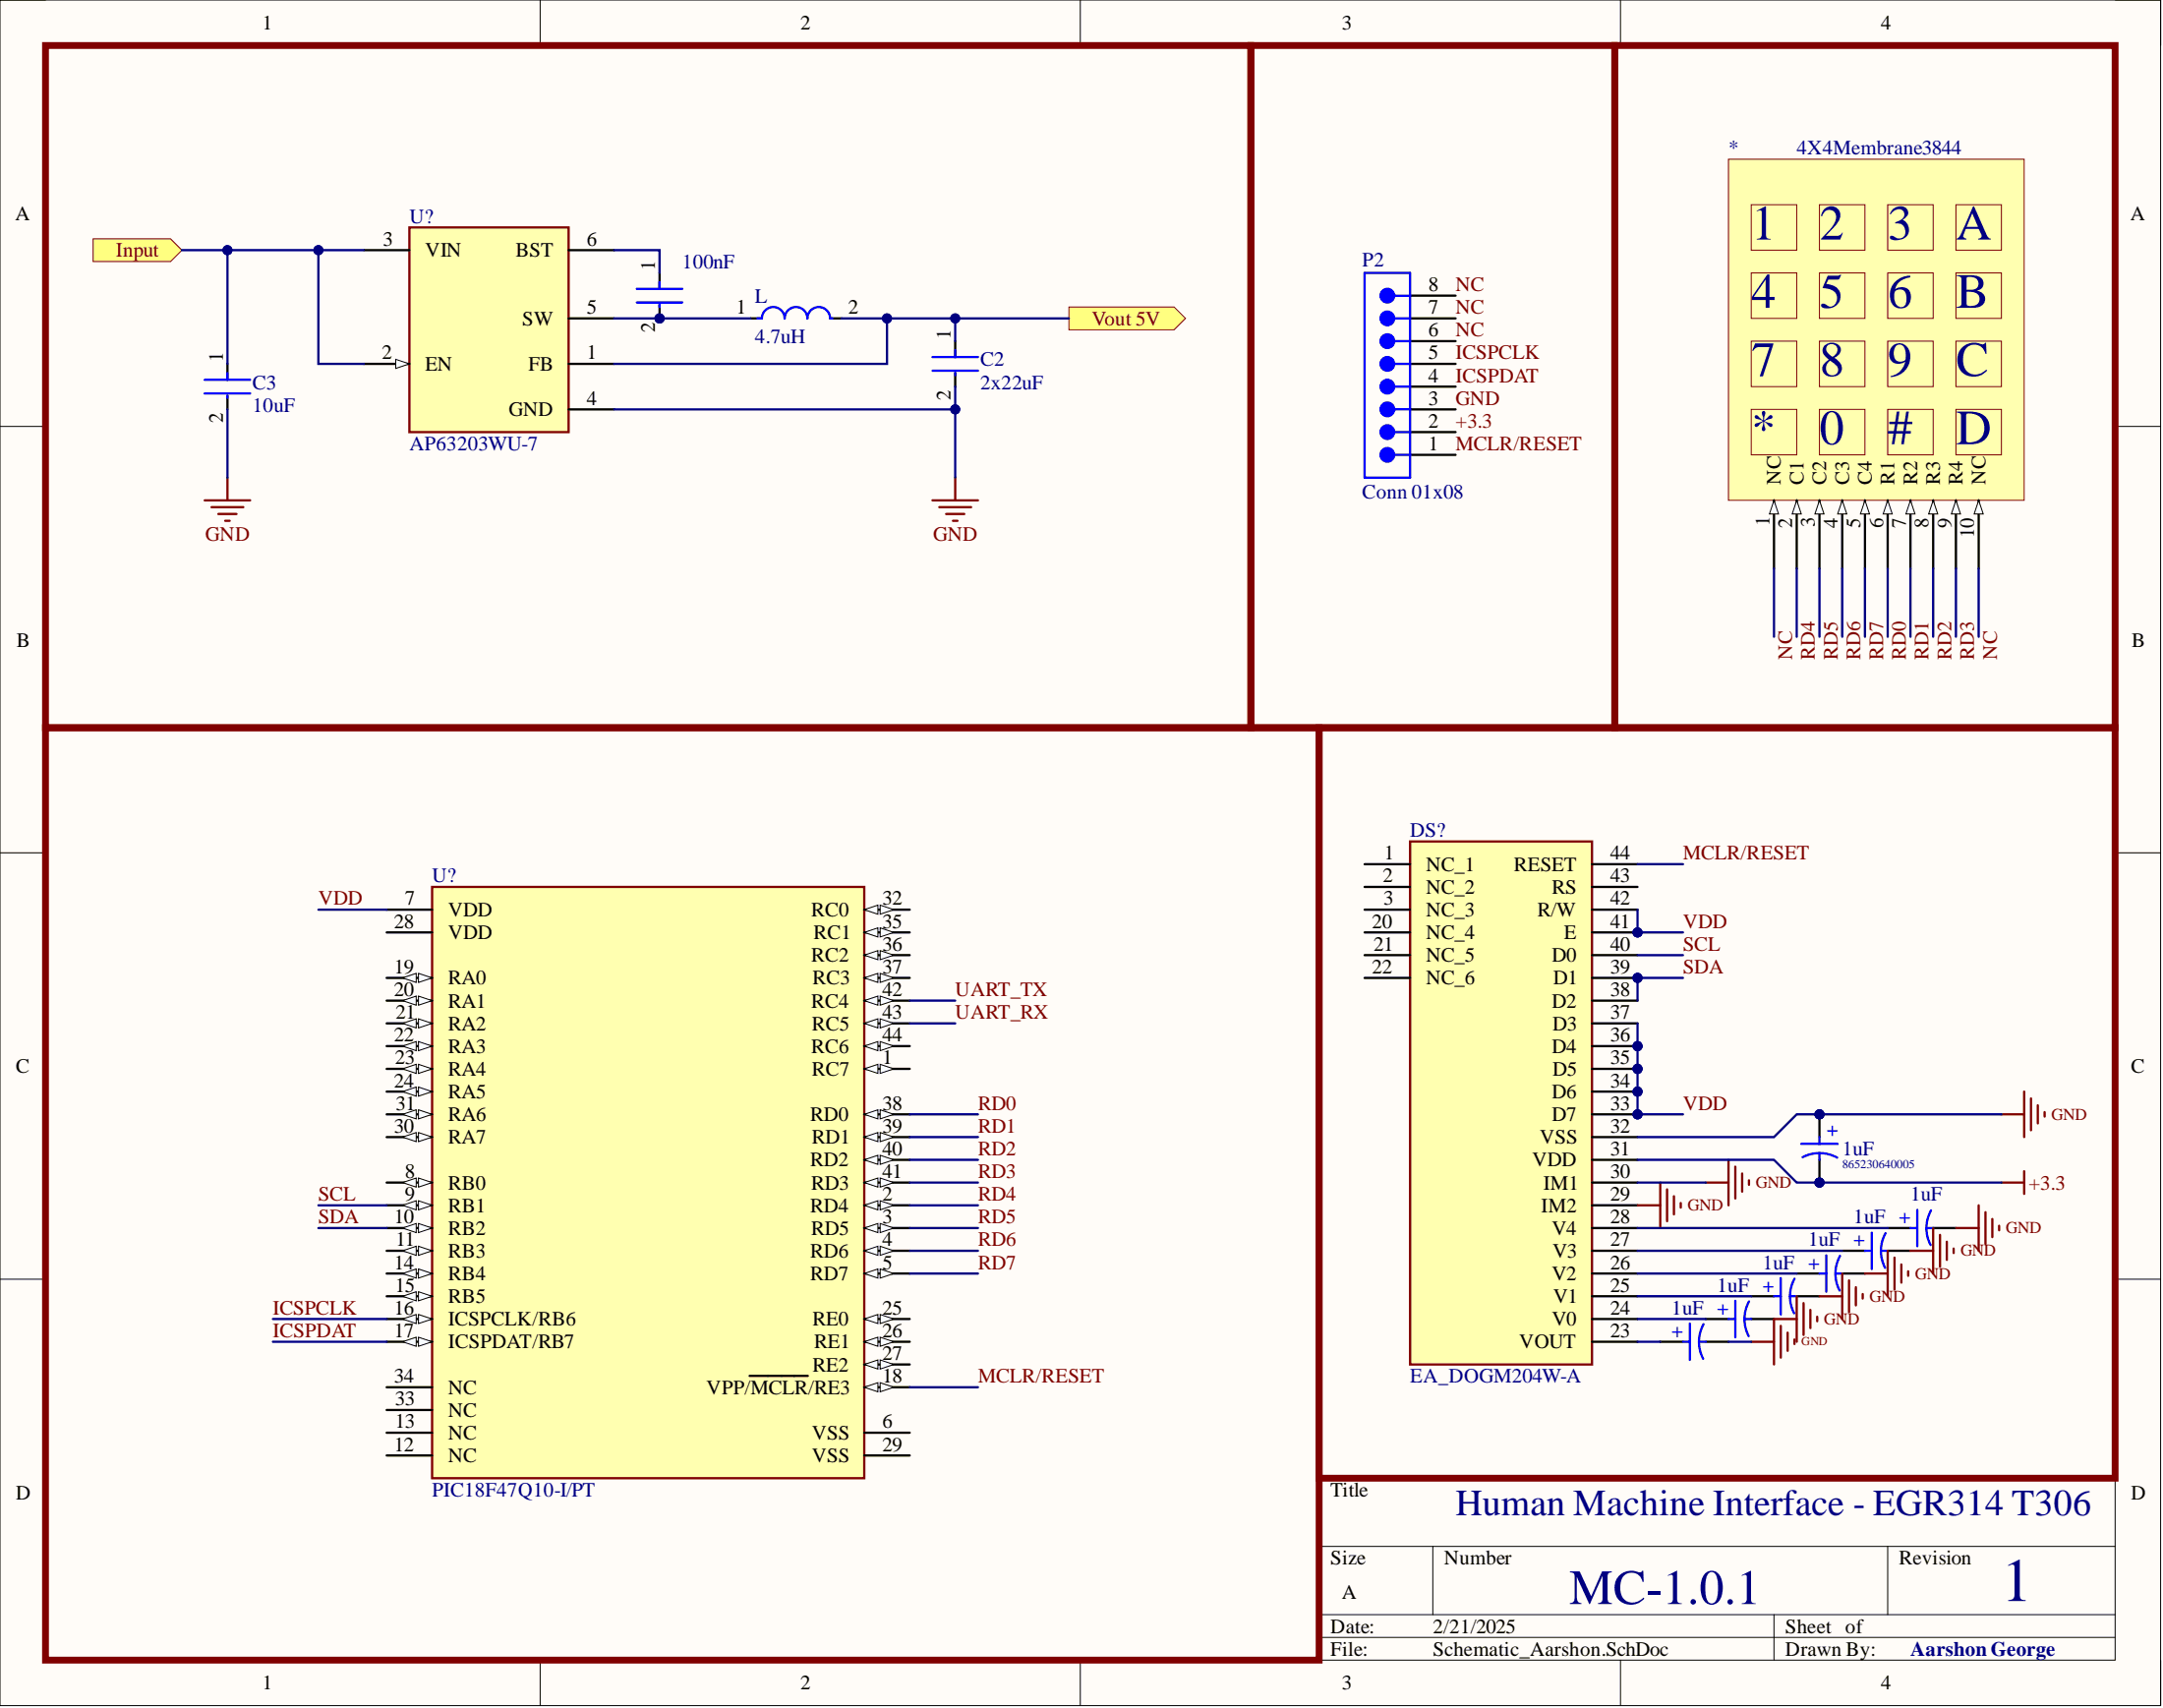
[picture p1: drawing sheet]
<svg xmlns="http://www.w3.org/2000/svg" width="241mm" height="190mm" viewBox="0 0 241 190" stroke-linecap="round" stroke-linejoin="round" font-family="sans-serif">
<path d="M0 0h241v190.2h-241z" fill-rule="evenodd" fill="#fffcf8"/>
<path d="M0 0h241v190.2h-241z" fill="none" stroke="#000" stroke-width=".11"/>
<path d="M5.1 5.1h230.9v180.1h-230.9z" fill-rule="evenodd" fill="#fffcf8"/>
<g fill="none" stroke="#000" stroke-width=".11">
<path d="M0 0h5.1M5.1 5.1h230.9v180.1h-230.9zM60.3 0v5.1M120.5 0v5.1M180.8 0v5.1M236 0h5v5.1M0 47.6h5.1M236 47.6h5M0 95.1h5.1M236 95.1h5M0 142.7h5.1M236 142.7h5"/>
<path d="M147.2 172.5h88.8M159.8 172.5v7.6M210.6 172.5v7.6M236 164.9h-88.8v20.3M60.3 185.2v5M120.5 185.2v5M147.2 180.1h88.8M147.2 182.6h88.8M180.8 185.2v5M197.9 180.1v5.1M241 185.2v5"/>
</g>
<path d="M192.8 17.8h33v38h-33z" fill-rule="evenodd" fill="#ffffb0"/>
<path d="M192.8 17.8h33v38h-33z" fill="none" stroke="#800000" stroke-width=".11"/>
<path d="M195.4 22.8h5v5.1h-5z" fill-rule="evenodd" fill="#ffffb0"/>
<path d="M195.4 22.8h5v5.1h-5z" fill="none" stroke="#800000" stroke-width=".11"/>
<path d="M203 22.8h5.1v5.1h-5.1z" fill-rule="evenodd" fill="#ffffb0"/>
<path d="M203 22.8h5.1v5.1h-5.1z" fill="none" stroke="#800000" stroke-width=".11"/>
<path d="M210.6 22.8h5.1v5.1h-5.1z" fill-rule="evenodd" fill="#ffffb0"/>
<path d="M210.6 22.8h5.1v5.1h-5.1z" fill="none" stroke="#800000" stroke-width=".11"/>
<path d="M218.2 22.8h5.1v5.1h-5.1z" fill-rule="evenodd" fill="#ffffb0"/>
<path d="M218.2 22.8h5.1v5.1h-5.1z" fill="none" stroke="#800000" stroke-width=".11"/>
<path d="M195.4 30.4h5v5.1h-5z" fill-rule="evenodd" fill="#ffffb0"/>
<path d="M195.4 30.4h5v5.1h-5z" fill="none" stroke="#800000" stroke-width=".11"/>
<path d="M203 30.4h5.1v5.1h-5.1z" fill-rule="evenodd" fill="#ffffb0"/>
<path d="M203 30.4h5.1v5.1h-5.1z" fill="none" stroke="#800000" stroke-width=".11"/>
<path d="M210.6 30.4h5.1v5.1h-5.1z" fill-rule="evenodd" fill="#ffffb0"/>
<path d="M210.6 30.4h5.1v5.1h-5.1z" fill="none" stroke="#800000" stroke-width=".11"/>
<path d="M218.2 30.4h5.1v5.1h-5.1z" fill-rule="evenodd" fill="#ffffb0"/>
<path d="M218.2 30.4h5.1v5.1h-5.1z" fill="none" stroke="#800000" stroke-width=".11"/>
<path d="M195.4 38h5v5.1h-5z" fill-rule="evenodd" fill="#ffffb0"/>
<path d="M195.4 38h5v5.1h-5z" fill="none" stroke="#800000" stroke-width=".11"/>
<path d="M203 38h5.1v5.1h-5.1z" fill-rule="evenodd" fill="#ffffb0"/>
<path d="M203 38h5.1v5.1h-5.1z" fill="none" stroke="#800000" stroke-width=".11"/>
<path d="M210.6 38h5.1v5.1h-5.1z" fill-rule="evenodd" fill="#ffffb0"/>
<path d="M210.6 38h5.1v5.1h-5.1z" fill="none" stroke="#800000" stroke-width=".11"/>
<path d="M218.2 38h5.1v5.1h-5.1z" fill-rule="evenodd" fill="#ffffb0"/>
<path d="M218.2 38h5.1v5.1h-5.1z" fill="none" stroke="#800000" stroke-width=".11"/>
<path d="M195.4 45.7h5v5h-5z" fill-rule="evenodd" fill="#ffffb0"/>
<path d="M195.4 45.7h5v5h-5z" fill="none" stroke="#800000" stroke-width=".11"/>
<path d="M203 45.7h5.1v5h-5.1z" fill-rule="evenodd" fill="#ffffb0"/>
<path d="M203 45.7h5.1v5h-5.1z" fill="none" stroke="#800000" stroke-width=".11"/>
<path d="M210.6 45.7h5.1v5h-5.1z" fill-rule="evenodd" fill="#ffffb0"/>
<path d="M210.6 45.7h5.1v5h-5.1z" fill="none" stroke="#800000" stroke-width=".11"/>
<path d="M218.2 45.7h5.1v5h-5.1z" fill-rule="evenodd" fill="#ffffb0"/>
<path d="M218.2 45.7h5.1v5h-5.1z" fill="none" stroke="#800000" stroke-width=".11"/>
<circle cx="182.7" cy="119.2" r=".51" fill="#000080"/>
<circle cx="182.7" cy="119.2" r=".51" fill="none" stroke="#000080" stroke-width=".11"/>
<circle cx="182.7" cy="104" r=".51" fill="#000080"/>
<circle cx="182.7" cy="104" r=".51" fill="none" stroke="#000080" stroke-width=".11"/>
<path d="M157.3 93.9h20.3v58.3h-20.3z" fill-rule="evenodd" fill="#ffffb0"/>
<path d="M157.3 93.9h20.3v58.3h-20.3z" fill="none" stroke="#800000" stroke-width=".25"/>
<g fill="none" stroke="#000" stroke-width=".25">
<path d="M152.2 96.4h5.1M152.2 98.9h5.1M152.2 101.5h5.1M152.2 104h5.1M152.2 106.5h5.1M152.2 109.1h5.1M177.6 119.2h5.1M177.6 139.5h5.1M177.6 137h5.1M177.6 134.4h5.1M177.6 131.9h5.1M177.6 129.4h5.1"/>
<path d="M177.6 126.8h5.1M177.6 124.3h5.1M177.6 121.8h5.1M177.6 149.7h5.1M177.6 147.1h5.1M177.6 144.6h5.1M177.6 142h5.1"/>
</g>
<circle cx="182.7" cy="119.2" r=".51" fill="#000080"/>
<circle cx="182.7" cy="119.2" r=".51" fill="none" stroke="#000080" stroke-width=".11"/>
<path d="M177.6 116.7h5.1M177.6 114.1h5.1M177.6 111.6h5.1M177.6 109.1h5.1M177.6 106.5h5.1M177.6 104h5.1" fill="none" stroke="#000" stroke-width=".25"/>
<circle cx="182.7" cy="104" r=".51" fill="#000080"/>
<circle cx="182.7" cy="104" r=".51" fill="none" stroke="#000080" stroke-width=".11"/>
<path d="M177.6 98.9h5.1M177.6 96.4h5.1M177.6 101.5h5.1" fill="none" stroke="#000" stroke-width=".25"/>
<path d="M45.7 25.4h17.7v22.8h-17.7z" fill-rule="evenodd" fill="#ffffb0"/>
<path d="M45.7 25.4h17.7v22.8h-17.7z" fill="none" stroke="#800000" stroke-width=".25"/>
<path d="M40.6 40.6h5.1" fill="none" stroke="#000" stroke-width=".25"/>
<path d="M44.1 40.1l1.6 .5-1.6 .5z" fill="#f8fcff"/>
<path d="M44.1 40.1l1.6 .5-1.6 .5z" fill="none" stroke="#000" stroke-width=".11"/>
<g fill="none" stroke="#000" stroke-width=".25">
<path d="M40.6 27.9h5.1M63.4 27.9h5.1M63.4 35.5h5.1M73.6 30.4v1.8M83.7 35.5h1.3M92.6 35.5h1.3M63.4 40.6h5.1M63.4 45.7h5.1M205.5 139.5h2.6M210.6 137h2.5M210.6 139.5h2.5M215.7 137h2.5"/>
<path d="M185.2 149.7h2.6M190.3 147.1h2.5M190.3 149.7h2.5M195.4 144.6h2.5M195.4 147.1h2.5M200.4 142h2.6M200.4 144.6h2.6M205.5 142h2.6"/>
</g>
<g fill="none" stroke="#00f" stroke-width=".25">
<path d="M71 32.2h5.1M71 33.7h5.1M73.6 31.5v.7M84.5 35.5h.5a1.27 1.27 0 0 1 1.3-1.3 1.27 1.27 0 0 1 1.2 1.3 1.27 1.27 0 0 1 1.3-1.3 1.27 1.27 0 0 1 1.3 1.3 1.27 1.27 0 0 1 1.2-1.3 1.27 1.27 0 0 1 1.3 1.3h.3M200.9 127.6h4.1M201.1 129.1a4.1 4.1 0 0 1 3.9 0M203 126.8v.8M208.1 139.5h.7M208.8 137.5v4M209.8 139.5h.8M210.3 137.5a4.1 4.1 0 0 0 0 3.9M213.1 137h.8"/>
<path d="M213.9 134.9v4.1M214.9 137h.8M215.4 135a4.1 4.1 0 0 0 0 3.9M187.8 149.7h.7M188.5 147.6v4.1M189.5 149.7h.8M190 147.7a4.1 4.1 0 0 0 0 3.9M192.8 147.1h.8M193.6 145.1v4M194.6 147.1h.8M195.1 145.1a4.1 4.1 0 0 0 0 3.9M197.9 144.6h.8"/>
<path d="M198.7 142.5v4.1M199.7 144.6h.7M200.2 142.6a4.1 4.1 0 0 0 0 3.9M203 142h.7M203.7 140v4.1M204.8 142h.7M205.3 140.1a4.1 4.1 0 0 0-.1 3.8"/>
</g>
<g fill="none" stroke="#800000" stroke-width=".25">
<path d="M104 55.8h5.1M104.8 56.6h3.5M105.5 57.3h2.1M106.3 58.1h.5M106.6 53.3v2.5M182.7 134.4h2.5M185.2 131.9v5.1M186 132.7v3.5M186.7 133.4v2M187.5 134.2v.5M190.3 131.9h2.5M192.8 129.4v5"/>
<path d="M193.6 130.1v3.6M194.4 130.9v2M195.1 131.6v.6M210.6 139.5v5.1M213.1 139.5h2.6M215.7 137v5M216.4 137.7v3.6M217.2 138.5v2M217.9 139.3v.5M218.2 137h2.5M220.7 134.4v5.1M221.5 135.2v3.5"/>
<path d="M222.3 136v2M223 136.7v.5M223.3 131.9h2.5M223.3 124.3h2.5M225.8 121.8v5M225.8 130.6v2.6M226.6 122.5v3.6M227.3 123.3v2M228.1 124v.5M195.4 149.7h2.5M198.7 147.9v3.5M199.4 148.6v2.1"/>
<path d="M200.2 149.4v.5M200.4 144.6v5.1M200.4 147.1h-2.5v5.1M201.2 145.3v3.6M202 146.1v2M202.7 146.9v.5M203 144.6h2.5M205.5 142v5.1M206.3 142.8v3.6M207 143.6v2M207.8 144.3v.5M208.1 142h2.5"/>
<path d="M211.3 140.3v3.5M212.1 141v2.1M212.9 141.8v.5"/>
</g>
<path d="M119.2 34.2h11.8l1.3 1.3-1.3 1.3h-11.8z" fill-rule="evenodd" fill="#ffff80"/>
<path d="M119.2 34.2h11.8l1.3 1.3-1.3 1.3h-11.8z" fill="none" stroke="#800000" stroke-width=".11"/>
<path d="M10.4 26.6h8.6l1.3 1.3-1.3 1.3h-8.6z" fill-rule="evenodd" fill="#ffff80"/>
<path d="M10.4 26.6h8.6l1.3 1.3-1.3 1.3h-8.6z" fill="none" stroke="#800000" stroke-width=".11"/>
<path d="M25.4 40.6v1.8M25.4 44.1v1.6" fill="none" stroke="#000" stroke-width=".25"/>
<path d="M22.8 42.4h5.1M22.8 43.9h5.1M25.4 41.6v.8M25.4 44.1v.3" fill="none" stroke="#00f" stroke-width=".25"/>
<path d="M22.8 55.8h5.1M23.6 56.6h3.5M24.4 57.3h2M25.1 58.1h.5M25.4 53.3v2.5" fill="none" stroke="#800000" stroke-width=".25"/>
<path d="M48.2 98.9h48.2v66h-48.2z" fill-rule="evenodd" fill="#ffffb0"/>
<path d="M48.2 98.9h48.2v66h-48.2z" fill="none" stroke="#800000" stroke-width=".25"/>
<path d="M43.1 101.5h5.1M43.1 104h5.1M96.4 101.5h5.1" fill="none" stroke="#000" stroke-width=".25"/>
<path d="M96.4 101.5l1.5-.5v1z" fill="#f8fcff"/>
<path d="M96.4 101.5l1.5-.5v1z" fill="none" stroke="#000" stroke-width=".11"/>
<path d="M98.2 101l1.5 .5-1.5 .5z" fill="#f8fcff"/>
<path d="M98.2 101l1.5 .5-1.5 .5z" fill="none" stroke="#000" stroke-width=".11"/>
<path d="M96.4 104h5.1" fill="none" stroke="#000" stroke-width=".25"/>
<path d="M96.4 104l1.5-.5v1z" fill="#f8fcff"/>
<path d="M96.4 104l1.5-.5v1z" fill="none" stroke="#000" stroke-width=".11"/>
<path d="M98.2 103.5l1.5 .5-1.5 .5z" fill="#f8fcff"/>
<path d="M98.2 103.5l1.5 .5-1.5 .5z" fill="none" stroke="#000" stroke-width=".11"/>
<path d="M96.4 106.5h5.1" fill="none" stroke="#000" stroke-width=".25"/>
<path d="M96.4 106.5l1.5-.5v1z" fill="#f8fcff"/>
<path d="M96.4 106.5l1.5-.5v1z" fill="none" stroke="#000" stroke-width=".11"/>
<path d="M98.2 106l1.5 .5-1.5 .5z" fill="#f8fcff"/>
<path d="M98.2 106l1.5 .5-1.5 .5z" fill="none" stroke="#000" stroke-width=".11"/>
<path d="M96.4 109.1h5.1" fill="none" stroke="#000" stroke-width=".25"/>
<path d="M96.4 109.1l1.5-.5v1z" fill="#f8fcff"/>
<path d="M96.4 109.1l1.5-.5v1z" fill="none" stroke="#000" stroke-width=".11"/>
<path d="M98.2 108.6l1.5 .5-1.5 .5z" fill="#f8fcff"/>
<path d="M98.2 108.6l1.5 .5-1.5 .5z" fill="none" stroke="#000" stroke-width=".11"/>
<path d="M96.4 111.6h5.1" fill="none" stroke="#000" stroke-width=".25"/>
<path d="M96.4 111.6l1.5-.5v1z" fill="#f8fcff"/>
<path d="M96.4 111.6l1.5-.5v1z" fill="none" stroke="#000" stroke-width=".11"/>
<path d="M98.2 111.1l1.5 .5-1.5 .5z" fill="#f8fcff"/>
<path d="M98.2 111.1l1.5 .5-1.5 .5z" fill="none" stroke="#000" stroke-width=".11"/>
<path d="M96.4 114.1h5.1" fill="none" stroke="#000" stroke-width=".25"/>
<path d="M96.4 114.1l1.5-.5v1z" fill="#f8fcff"/>
<path d="M96.4 114.1l1.5-.5v1z" fill="none" stroke="#000" stroke-width=".11"/>
<path d="M98.2 113.6l1.5 .5-1.5 .5z" fill="#f8fcff"/>
<path d="M98.2 113.6l1.5 .5-1.5 .5z" fill="none" stroke="#000" stroke-width=".11"/>
<path d="M96.4 116.7h5.1" fill="none" stroke="#000" stroke-width=".25"/>
<path d="M96.4 116.7l1.5-.5v1z" fill="#f8fcff"/>
<path d="M96.4 116.7l1.5-.5v1z" fill="none" stroke="#000" stroke-width=".11"/>
<path d="M98.2 116.2l1.5 .5-1.5 .5z" fill="#f8fcff"/>
<path d="M98.2 116.2l1.5 .5-1.5 .5z" fill="none" stroke="#000" stroke-width=".11"/>
<path d="M96.4 119.2h5.1" fill="none" stroke="#000" stroke-width=".25"/>
<path d="M96.4 119.2l1.5-.5v1z" fill="#f8fcff"/>
<path d="M96.4 119.2l1.5-.5v1z" fill="none" stroke="#000" stroke-width=".11"/>
<path d="M98.2 118.7l1.5 .5-1.5 .5z" fill="#f8fcff"/>
<path d="M98.2 118.7l1.5 .5-1.5 .5z" fill="none" stroke="#000" stroke-width=".11"/>
<path d="M96.4 124.3h5.1" fill="none" stroke="#000" stroke-width=".25"/>
<path d="M96.4 124.3l1.5-.5v1z" fill="#f8fcff"/>
<path d="M96.4 124.3l1.5-.5v1z" fill="none" stroke="#000" stroke-width=".11"/>
<path d="M98.2 123.8l1.5 .5-1.5 .5z" fill="#f8fcff"/>
<path d="M98.2 123.8l1.5 .5-1.5 .5z" fill="none" stroke="#000" stroke-width=".11"/>
<path d="M96.4 126.8h5.1" fill="none" stroke="#000" stroke-width=".25"/>
<path d="M96.4 126.8l1.5-.5v1z" fill="#f8fcff"/>
<path d="M96.4 126.8l1.5-.5v1z" fill="none" stroke="#000" stroke-width=".11"/>
<path d="M98.2 126.3l1.5 .5-1.5 .5z" fill="#f8fcff"/>
<path d="M98.2 126.3l1.5 .5-1.5 .5z" fill="none" stroke="#000" stroke-width=".11"/>
<path d="M96.4 129.4h5.1" fill="none" stroke="#000" stroke-width=".25"/>
<path d="M96.4 129.4l1.5-.5v1z" fill="#f8fcff"/>
<path d="M96.4 129.4l1.5-.5v1z" fill="none" stroke="#000" stroke-width=".11"/>
<path d="M98.2 128.9l1.5 .5-1.5 .5z" fill="#f8fcff"/>
<path d="M98.2 128.9l1.5 .5-1.5 .5z" fill="none" stroke="#000" stroke-width=".11"/>
<path d="M96.4 131.9h5.1" fill="none" stroke="#000" stroke-width=".25"/>
<path d="M96.4 131.9l1.5-.5v1z" fill="#f8fcff"/>
<path d="M96.4 131.9l1.5-.5v1z" fill="none" stroke="#000" stroke-width=".11"/>
<path d="M98.2 131.4l1.5 .5-1.5 .5z" fill="#f8fcff"/>
<path d="M98.2 131.4l1.5 .5-1.5 .5z" fill="none" stroke="#000" stroke-width=".11"/>
<path d="M43.1 131.9h5.1M96.4 134.4h5.1M96.4 137h5.1M96.4 139.5h5.1M96.4 142h5.1" fill="none" stroke="#000" stroke-width=".25"/>
<path d="M46.7 131.4l1.5 .5-1.5 .5z" fill="#f8fcff"/>
<path d="M46.7 131.4l1.5 .5-1.5 .5z" fill="none" stroke="#000" stroke-width=".11"/>
<path d="M44.9 131.9l1.5-.5v1z" fill="#f8fcff"/>
<path d="M44.9 131.9l1.5-.5v1z" fill="none" stroke="#000" stroke-width=".11"/>
<path d="M43.1 134.4h5.1M43.1 137h5.1" fill="none" stroke="#000" stroke-width=".25"/>
<path d="M46.7 136.5l1.5 .5-1.5 .5z" fill="#f8fcff"/>
<path d="M46.7 136.5l1.5 .5-1.5 .5z" fill="none" stroke="#000" stroke-width=".11"/>
<path d="M44.9 137l1.5-.5v1z" fill="#f8fcff"/>
<path d="M44.9 137l1.5-.5v1z" fill="none" stroke="#000" stroke-width=".11"/>
<path d="M43.1 139.5h5.1" fill="none" stroke="#000" stroke-width=".25"/>
<path d="M46.7 139l1.5 .5-1.5 .5z" fill="#f8fcff"/>
<path d="M46.7 139l1.5 .5-1.5 .5z" fill="none" stroke="#000" stroke-width=".11"/>
<path d="M44.9 139.5l1.5-.5v1z" fill="#f8fcff"/>
<path d="M44.9 139.5l1.5-.5v1z" fill="none" stroke="#000" stroke-width=".11"/>
<path d="M43.1 142h5.1" fill="none" stroke="#000" stroke-width=".25"/>
<path d="M46.7 141.5l1.5 .5-1.5 .5z" fill="#f8fcff"/>
<path d="M46.7 141.5l1.5 .5-1.5 .5z" fill="none" stroke="#000" stroke-width=".11"/>
<path d="M44.9 142l1.5-.5v1z" fill="#f8fcff"/>
<path d="M44.9 142l1.5-.5v1z" fill="none" stroke="#000" stroke-width=".11"/>
<path d="M43.1 144.6h5.1" fill="none" stroke="#000" stroke-width=".25"/>
<path d="M46.7 144.1l1.5 .5-1.5 .5z" fill="#f8fcff"/>
<path d="M46.7 144.1l1.5 .5-1.5 .5z" fill="none" stroke="#000" stroke-width=".11"/>
<path d="M44.9 144.6l1.5-.5v1z" fill="#f8fcff"/>
<path d="M44.9 144.6l1.5-.5v1z" fill="none" stroke="#000" stroke-width=".11"/>
<path d="M43.1 147.1h5.1" fill="none" stroke="#000" stroke-width=".25"/>
<path d="M46.7 146.6l1.5 .5-1.5 .5z" fill="#f8fcff"/>
<path d="M46.7 146.6l1.5 .5-1.5 .5z" fill="none" stroke="#000" stroke-width=".11"/>
<path d="M44.9 147.1l1.5-.5v1z" fill="#f8fcff"/>
<path d="M44.9 147.1l1.5-.5v1z" fill="none" stroke="#000" stroke-width=".11"/>
<path d="M43.1 149.7h5.1" fill="none" stroke="#000" stroke-width=".25"/>
<path d="M46.7 149.1l1.5 .6-1.5 .5z" fill="#f8fcff"/>
<path d="M46.7 149.1l1.5 .6-1.5 .5z" fill="none" stroke="#000" stroke-width=".11"/>
<path d="M44.9 149.7l1.5-.6v1.1z" fill="#f8fcff"/>
<path d="M44.9 149.7l1.5-.6v1.1z" fill="none" stroke="#000" stroke-width=".11"/>
<path d="M96.4 154.7h5.1" fill="none" stroke="#000" stroke-width=".25"/>
<path d="M96.4 154.7l1.5-.5v1z" fill="#f8fcff"/>
<path d="M96.4 154.7l1.5-.5v1z" fill="none" stroke="#000" stroke-width=".11"/>
<path d="M98.2 154.2l1.5 .5-1.5 .5z" fill="#f8fcff"/>
<path d="M98.2 154.2l1.5 .5-1.5 .5z" fill="none" stroke="#000" stroke-width=".11"/>
<path d="M43.1 109.1h5.1M83.6 153.5h6.5" fill="none" stroke="#000" stroke-width=".25"/>
<path d="M46.7 108.6l1.5 .5-1.5 .5z" fill="#f8fcff"/>
<path d="M46.7 108.6l1.5 .5-1.5 .5z" fill="none" stroke="#000" stroke-width=".11"/>
<path d="M44.9 109.1l1.5-.5v1z" fill="#f8fcff"/>
<path d="M44.9 109.1l1.5-.5v1z" fill="none" stroke="#000" stroke-width=".11"/>
<path d="M43.1 111.6h5.1" fill="none" stroke="#000" stroke-width=".25"/>
<path d="M46.7 111.1l1.5 .5-1.5 .5z" fill="#f8fcff"/>
<path d="M46.7 111.1l1.5 .5-1.5 .5z" fill="none" stroke="#000" stroke-width=".11"/>
<path d="M44.9 111.6l1.5-.5v1z" fill="#f8fcff"/>
<path d="M44.9 111.6l1.5-.5v1z" fill="none" stroke="#000" stroke-width=".11"/>
<path d="M43.1 114.1h5.1" fill="none" stroke="#000" stroke-width=".25"/>
<path d="M46.7 113.6l1.5 .5-1.5 .5z" fill="#f8fcff"/>
<path d="M46.7 113.6l1.5 .5-1.5 .5z" fill="none" stroke="#000" stroke-width=".11"/>
<path d="M44.9 114.1l1.5-.5v1z" fill="#f8fcff"/>
<path d="M44.9 114.1l1.5-.5v1z" fill="none" stroke="#000" stroke-width=".11"/>
<path d="M43.1 116.7h5.1" fill="none" stroke="#000" stroke-width=".25"/>
<path d="M46.7 116.2l1.5 .5-1.5 .5z" fill="#f8fcff"/>
<path d="M46.7 116.2l1.5 .5-1.5 .5z" fill="none" stroke="#000" stroke-width=".11"/>
<path d="M44.9 116.7l1.5-.5v1z" fill="#f8fcff"/>
<path d="M44.9 116.7l1.5-.5v1z" fill="none" stroke="#000" stroke-width=".11"/>
<path d="M43.1 119.2h5.1" fill="none" stroke="#000" stroke-width=".25"/>
<path d="M46.7 118.7l1.5 .5-1.5 .5z" fill="#f8fcff"/>
<path d="M46.7 118.7l1.5 .5-1.5 .5z" fill="none" stroke="#000" stroke-width=".11"/>
<path d="M44.9 119.2l1.5-.5v1z" fill="#f8fcff"/>
<path d="M44.9 119.2l1.5-.5v1z" fill="none" stroke="#000" stroke-width=".11"/>
<path d="M43.1 121.8h5.1" fill="none" stroke="#000" stroke-width=".25"/>
<path d="M46.7 121.2l1.5 .6-1.5 .5z" fill="#f8fcff"/>
<path d="M46.7 121.2l1.5 .6-1.5 .5z" fill="none" stroke="#000" stroke-width=".11"/>
<path d="M44.9 121.8l1.5-.6v1.1z" fill="#f8fcff"/>
<path d="M44.9 121.8l1.5-.6v1.1z" fill="none" stroke="#000" stroke-width=".11"/>
<path d="M43.1 124.3h5.1" fill="none" stroke="#000" stroke-width=".25"/>
<path d="M46.7 123.8l1.5 .5-1.5 .5z" fill="#f8fcff"/>
<path d="M46.7 123.8l1.5 .5-1.5 .5z" fill="none" stroke="#000" stroke-width=".11"/>
<path d="M44.9 124.3l1.5-.5v1z" fill="#f8fcff"/>
<path d="M44.9 124.3l1.5-.5v1z" fill="none" stroke="#000" stroke-width=".11"/>
<path d="M43.1 126.8h5.1" fill="none" stroke="#000" stroke-width=".25"/>
<path d="M46.7 126.3l1.5 .5-1.5 .5z" fill="#f8fcff"/>
<path d="M46.7 126.3l1.5 .5-1.5 .5z" fill="none" stroke="#000" stroke-width=".11"/>
<path d="M44.9 126.8l1.5-.5v1z" fill="#f8fcff"/>
<path d="M44.9 126.8l1.5-.5v1z" fill="none" stroke="#000" stroke-width=".11"/>
<path d="M96.4 147.1h5.1" fill="none" stroke="#000" stroke-width=".25"/>
<path d="M96.4 147.1l1.5-.5v1z" fill="#f8fcff"/>
<path d="M96.4 147.1l1.5-.5v1z" fill="none" stroke="#000" stroke-width=".11"/>
<path d="M98.2 146.6l1.5 .5-1.5 .5z" fill="#f8fcff"/>
<path d="M98.2 146.6l1.5 .5-1.5 .5z" fill="none" stroke="#000" stroke-width=".11"/>
<path d="M96.4 149.7h5.1" fill="none" stroke="#000" stroke-width=".25"/>
<path d="M96.4 149.7l1.5-.6v1.1z" fill="#f8fcff"/>
<path d="M96.4 149.7l1.5-.6v1.1z" fill="none" stroke="#000" stroke-width=".11"/>
<path d="M98.2 149.1l1.5 .6-1.5 .5z" fill="#f8fcff"/>
<path d="M98.2 149.1l1.5 .6-1.5 .5z" fill="none" stroke="#000" stroke-width=".11"/>
<path d="M96.4 152.2h5.1" fill="none" stroke="#000" stroke-width=".25"/>
<path d="M96.4 152.2l1.5-.5v1z" fill="#f8fcff"/>
<path d="M96.4 152.2l1.5-.5v1z" fill="none" stroke="#000" stroke-width=".11"/>
<path d="M98.2 151.7l1.5 .5-1.5 .5z" fill="#f8fcff"/>
<path d="M98.2 151.7l1.5 .5-1.5 .5z" fill="none" stroke="#000" stroke-width=".11"/>
<path d="M106.6 38v1.8M106.6 41.6v1.5M43.1 159.8h5.1M43.1 157.3h5.1M43.1 154.7h5.1M96.4 159.8h5.1M43.1 162.3h5.1M96.4 162.3h5.1" fill="none" stroke="#000" stroke-width=".25"/>
<path d="M104 39.8h5.1M106.6 39.1v.7M104 41.3h5.1M106.6 41.6v.3" fill="none" stroke="#00f" stroke-width=".25"/>
<path d="M5.1 5.1h134.4v76.1h-134.4zM180.1 5.1h55.9v76.1h-55.9zM5.1 81.2h142.1v104h-142.1zM147.2 81.2h88.8v83.7h-88.8z" fill="none" stroke="#800000" stroke-width=".76"/>
<path d="M197.9 63.4v7.6M200.4 63.4v7.6M203 63.4v7.6M205.5 63.4v7.6M208.1 63.4v7.6M210.6 63.4v7.6M213.1 63.4v7.6M215.7 63.4v7.6M218.2 63.4v7.6M220.7 63.4v7.6M182.7 114.1v10.2h5.1" fill="none" stroke="#000080" stroke-width=".25"/>
<circle cx="182.7" cy="119.2" r=".51" fill="#000080"/>
<circle cx="182.7" cy="119.2" r=".51" fill="none" stroke="#000080" stroke-width=".11"/>
<path d="M182.7 96.4h5.1M182.7 101.5v2.5h5.1M182.7 106.5h5.1M187.8 109.1h-5.1v2.5" fill="none" stroke="#000080" stroke-width=".25"/>
<circle cx="182.7" cy="104" r=".51" fill="#000080"/>
<circle cx="182.7" cy="104" r=".51" fill="none" stroke="#000080" stroke-width=".11"/>
<path d="M35.5 27.9v12.7h5.1M182.7 129.4h15.2l2.5 2.5h22.9M182.7 131.9h7.6M182.7 139.5h22.8M182.7 137h27.9M223.3 124.3h-22.9l-2.5 2.5h-15.2M182.7 149.7h2.5M182.7 147.1h7.6M182.7 144.6h12.7M182.7 142h17.7M192.8 149.7h2.6" fill="none" stroke="#000080" stroke-width=".25"/>
<circle cx="35.5" cy="27.9" r=".51" fill="#000080"/>
<circle cx="35.5" cy="27.9" r=".51" fill="none" stroke="#000080" stroke-width=".11"/>
<path d="M68.5 35.5h15.2M68.5 27.9h5.1v2.5M99 35.5v5.1h-30.5" fill="none" stroke="#000080" stroke-width=".25"/>
<circle cx="99" cy="35.5" r=".51" fill="#000080"/>
<circle cx="99" cy="35.5" r=".51" fill="none" stroke="#000080" stroke-width=".11"/>
<path d="M93.9 35.5h12.7v2.5" fill="none" stroke="#000080" stroke-width=".25"/>
<circle cx="99" cy="35.5" r=".51" fill="#000080"/>
<circle cx="99" cy="35.5" r=".51" fill="none" stroke="#000080" stroke-width=".11"/>
<circle cx="106.6" cy="35.5" r=".51" fill="#000080"/>
<circle cx="106.6" cy="35.5" r=".51" fill="none" stroke="#000080" stroke-width=".11"/>
<path d="M68.5 45.7h38.1" fill="none" stroke="#000080" stroke-width=".25"/>
<circle cx="106.6" cy="45.7" r=".51" fill="#000080"/>
<circle cx="106.6" cy="45.7" r=".51" fill="none" stroke="#000080" stroke-width=".11"/>
<path d="M106.6 43.1v10.2" fill="none" stroke="#000080" stroke-width=".25"/>
<circle cx="106.6" cy="45.7" r=".51" fill="#000080"/>
<circle cx="106.6" cy="45.7" r=".51" fill="none" stroke="#000080" stroke-width=".11"/>
<path d="M106.6 35.5h12.6" fill="none" stroke="#000080" stroke-width=".25"/>
<circle cx="106.6" cy="35.5" r=".51" fill="#000080"/>
<circle cx="106.6" cy="35.5" r=".51" fill="none" stroke="#000080" stroke-width=".11"/>
<path d="M20.3 27.9h20.3" fill="none" stroke="#000080" stroke-width=".25"/>
<circle cx="25.4" cy="27.9" r=".51" fill="#000080"/>
<circle cx="25.4" cy="27.9" r=".51" fill="none" stroke="#000080" stroke-width=".11"/>
<circle cx="35.5" cy="27.9" r=".51" fill="#000080"/>
<circle cx="35.5" cy="27.9" r=".51" fill="none" stroke="#000080" stroke-width=".11"/>
<path d="M25.4 27.9v12.7" fill="none" stroke="#000080" stroke-width=".25"/>
<circle cx="25.4" cy="27.9" r=".51" fill="#000080"/>
<circle cx="25.4" cy="27.9" r=".51" fill="none" stroke="#000080" stroke-width=".11"/>
<g fill="none" stroke="#000080" stroke-width=".25">
<path d="M25.4 45.7v7.6M35.5 101.5h7.6M101.5 111.6h5.1M101.5 114.1h5.1M35.5 134.4h7.6M35.5 137h7.6M101.5 124.3h7.6M101.5 126.8h7.6M101.5 129.4h7.6M101.5 131.9h7.6M101.5 134.4h7.6M101.5 137h7.6"/>
<path d="M101.5 139.5h7.6M101.5 142h7.6M101.5 154.7h7.6"/>
</g>
<path d="M157.3 48.2h5.1M157.3 50.7h5.1" fill="none" stroke="#000" stroke-width=".25"/>
<path d="M155.5 48.2h1.8" fill="none" stroke="#00f" stroke-width=".25"/>
<circle cx="154.8" cy="48.2" r=".76" fill="#00f"/>
<g fill="none" stroke="#00f" stroke-width=".25">
<path d="M155.5 50.7h1.8M155.5 45.7h1.8"/>
<circle cx="154.8" cy="48.2" r=".76"/>
</g>
<path d="M157.3 45.7h5.1" fill="none" stroke="#000" stroke-width=".25"/>
<circle cx="154.8" cy="45.7" r=".76" fill="#00f"/>
<g fill="none" stroke="#00f" stroke-width=".25">
<path d="M155.5 43.1h1.8"/>
<circle cx="154.8" cy="45.7" r=".76"/>
</g>
<path d="M157.3 43.1h5.1" fill="none" stroke="#000" stroke-width=".25"/>
<circle cx="154.8" cy="43.1" r=".76" fill="#00f"/>
<g fill="none" stroke="#00f" stroke-width=".25">
<path d="M155.5 40.6h1.8"/>
<circle cx="154.8" cy="43.1" r=".76"/>
</g>
<path d="M157.3 40.6h5.1" fill="none" stroke="#000" stroke-width=".25"/>
<circle cx="154.8" cy="40.6" r=".76" fill="#00f"/>
<g fill="none" stroke="#00f" stroke-width=".25">
<path d="M155.5 38h1.8"/>
<circle cx="154.8" cy="40.6" r=".76"/>
</g>
<path d="M157.3 38h5.1" fill="none" stroke="#000" stroke-width=".25"/>
<circle cx="154.8" cy="38" r=".76" fill="#00f"/>
<g fill="none" stroke="#00f" stroke-width=".25">
<path d="M155.5 35.5h1.8"/>
<circle cx="154.8" cy="38" r=".76"/>
</g>
<path d="M157.3 35.5h5.1" fill="none" stroke="#000" stroke-width=".25"/>
<circle cx="154.8" cy="35.5" r=".76" fill="#00f"/>
<g fill="none" stroke="#00f" stroke-width=".25">
<path d="M155.5 33h1.8"/>
<circle cx="154.8" cy="35.5" r=".76"/>
</g>
<path d="M157.3 33h5.1" fill="none" stroke="#000" stroke-width=".25"/>
<circle cx="154.8" cy="33" r=".76" fill="#00f"/>
<g fill="none" stroke="#00f" stroke-width=".25">
<path d="M152.2 30.4h5.1v22.9h-5.1z"/>
<circle cx="154.8" cy="33" r=".76"/>
</g>
<circle cx="154.8" cy="50.7" r=".76" fill="#00f"/>
<circle cx="154.8" cy="50.7" r=".76" fill="none" stroke="#00f" stroke-width=".25"/>
<path d="M139.5 5.1h40.6v76.1h-40.6z" fill="none" stroke="#800000" stroke-width=".76"/>
<path d="M30.4 147.1h12.7M30.4 149.7h12.7" fill="none" stroke="#000080" stroke-width=".25"/>
<g font-size="8.8">
<text x="200" y="61.1">PI002</text>
<text x="202.5" y="61.1">PI003</text>
<text x="210.3" y="61.1">PI006</text>
<text x="212.7" y="61.1">PI007</text>
<text x="217.7" y="61.1">PI009</text>
</g>
<text font-size="6.8" fill="#000080" x="223.3" y="178.6">1</text>
<g font-size="5.5" fill="#000080">
<text x="195.4" y="26.7">1</text>
<text x="203" y="26.7">2</text>
<text x="210.6" y="26.7">3</text>
<text x="218.2" y="26.7">A</text>
<text x="195.4" y="34.3">4</text>
<text x="203" y="34.3">5</text>
<text x="210.6" y="34.3">6</text>
<text x="218.2" y="34.3">B</text>
<text x="195.4" y="41.9">7</text>
<text x="203" y="41.9">8</text>
<text x="210.6" y="41.9">9</text>
<text x="218.2" y="41.9">C</text>
<text x="195.4" y="49.5">*</text>
<text x="203" y="49.5">0</text>
<text x="210.6" y="49.5">#</text>
<text x="218.2" y="49.5">D</text>
<text x="175.1" y="178.9">MC-1.0.1</text>
</g>
<text font-size="4.1" fill="#000080" x="162.4" y="169">Human Machine Interface - EGR314 T306</text>
<g font-size="3.5" fill="#000080">
<text x="202.5" y="126.3">PI1uF01</text>
<text x="202.5" y="131.2">PI1uF02</text>
</g>
<text font-size="2.5" fill="#000080" x="73" y="35.2">PI100nF02</text>
<g font-size="2.3">
<text x="29.3" y="3.3">1</text>
<text x="89.3" y="3.3">2</text>
<text x="149.7" y="3.3">3</text>
<text x="209.8" y="3.3">4</text>
<text x="1.7" y="24.5">A</text>
<text x="42.7" y="27.4">3</text>
<text x="47.4" y="28.7">VIN</text>
<text x="57.5" y="28.7">BST</text>
<text x="65.5" y="27.4">6</text>
<text x="237.7" y="24.5">A</text>
<text x="65.5" y="35">5</text>
<text x="73.1" y="30.2" transform="rotate(-90 73.1 30.2)">1</text>
<text x="82.1" y="35">1</text>
<text x="94.6" y="35">2</text>
<text x="159.3" y="35">7</text>
<text x="159.3" y="32.5">8</text>
<text x="24.9" y="40.3" transform="rotate(-90 24.9 40.3)">1</text>
<text x="42.6" y="40.1">2</text>
<text x="47.4" y="41.3">EN</text>
<text x="58.3" y="36.3">SW</text>
<text x="58.9" y="41.3">FB</text>
<text x="65.5" y="40.1">1</text>
<text x="73.1" y="37" transform="rotate(-90 73.1 37)">2</text>
<text x="106.1" y="37.8" transform="rotate(-90 106.1 37.8)">1</text>
<text x="159.3" y="40.1">5</text>
<text x="159.3" y="37.5">6</text>
<text x="24.9" y="47.2" transform="rotate(-90 24.9 47.2)">2</text>
<text x="56.7" y="46.4">GND</text>
<text x="65.5" y="45.2">4</text>
<text x="106.1" y="44.6" transform="rotate(-90 106.1 44.6)">2</text>
<text x="159.3" y="47.7">2</text>
<text x="159.3" y="45.2">3</text>
<text x="159.3" y="42.6">4</text>
<text x="159.3" y="50.2">1</text>
<text x="197.4" y="58.7" transform="rotate(-90 197.4 58.7)">1</text>
<text x="198.7" y="54" transform="rotate(-90 198.7 54)">NC</text>
<text x="199.9" y="58.8" transform="rotate(-90 199.9 58.8)">2</text>
<text x="201.2" y="54" transform="rotate(-90 201.2 54)">C1</text>
<text x="202.5" y="58.8" transform="rotate(-90 202.5 58.8)">3</text>
<text x="203.7" y="54" transform="rotate(-90 203.7 54)">C2</text>
<text x="205" y="58.9" transform="rotate(-90 205 58.9)">4</text>
<text x="206.3" y="54" transform="rotate(-90 206.3 54)">C3</text>
<text x="207.5" y="58.8" transform="rotate(-90 207.5 58.8)">5</text>
<text x="208.8" y="54" transform="rotate(-90 208.8 54)">C4</text>
<text x="210.1" y="58.8" transform="rotate(-90 210.1 58.8)">6</text>
<text x="211.3" y="54" transform="rotate(-90 211.3 54)">R1</text>
<text x="212.6" y="58.8" transform="rotate(-90 212.6 58.8)">7</text>
<text x="213.9" y="54" transform="rotate(-90 213.9 54)">R2</text>
<text x="215.2" y="58.8" transform="rotate(-90 215.2 58.8)">8</text>
<text x="216.4" y="54" transform="rotate(-90 216.4 54)">R3</text>
<text x="217.7" y="58.8" transform="rotate(-90 217.7 58.8)">9</text>
<text x="219" y="54" transform="rotate(-90 219 54)">R4</text>
<text x="221.5" y="54" transform="rotate(-90 221.5 54)">NC</text>
<text x="220.2" y="60" transform="rotate(-90 220.2 60)">10</text>
<text x="1.9" y="72.1">B</text>
<text x="237.8" y="72.1">B</text>
<text x="154.4" y="95.9">1</text>
<text x="179.6" y="95.9">44</text>
<text x="45.2" y="101">7</text>
<text x="98.4" y="101">32</text>
<text x="154.3" y="98.4">2</text>
<text x="154.3" y="101">3</text>
<text x="159.1" y="97.1">NC_1</text>
<text x="159.1" y="99.7">NC_2</text>
<text x="168.9" y="97.1">RESET</text>
<text x="173.1" y="99.7">RS</text>
<text x="179.6" y="101">42</text>
<text x="179.6" y="98.4">43</text>
<text x="44" y="103.5">28</text>
<text x="50" y="102.2">VDD</text>
<text x="50" y="104.8">VDD</text>
<text x="90.5" y="102.2">RC0</text>
<text x="90.5" y="107.3">RC2</text>
<text x="90.7" y="104.8">RC1</text>
<text x="98.4" y="103.5">35</text>
<text x="98.4" y="106">36</text>
<text x="153.1" y="103.5">20</text>
<text x="153.2" y="106">21</text>
<text x="159.1" y="102.2">NC_3</text>
<text x="159.1" y="104.8">NC_4</text>
<text x="159.1" y="107.3">NC_5</text>
<text x="171.5" y="102.2">R/W</text>
<text x="173.1" y="107.3">D0</text>
<text x="174.5" y="104.8">E</text>
<text x="179.6" y="106">40</text>
<text x="179.6" y="103.5">41</text>
<text x="44" y="108.6">19</text>
<text x="44" y="111.1">20</text>
<text x="44.1" y="113.6">21</text>
<text x="50" y="109.8">RA0</text>
<text x="50" y="112.4">RA1</text>
<text x="90.5" y="112.4">RC4</text>
<text x="90.7" y="109.8">RC3</text>
<text x="98.4" y="108.6">37</text>
<text x="98.4" y="111.1">42</text>
<text x="98.4" y="113.6">43</text>
<text x="153.1" y="108.6">22</text>
<text x="159.1" y="109.8">NC_6</text>
<text x="173.1" y="112.4">D2</text>
<text x="173.3" y="109.8">D1</text>
<text x="179.6" y="113.6">37</text>
<text x="179.6" y="111.1">38</text>
<text x="179.6" y="108.6">39</text>
<text x="1.8" y="119.6">C</text>
<text x="44" y="116.2">22</text>
<text x="44.1" y="118.7">23</text>
<text x="50" y="114.9">RA2</text>
<text x="50" y="117.4">RA3</text>
<text x="50" y="120">RA4</text>
<text x="90.5" y="117.4">RC6</text>
<text x="90.6" y="114.9">RC5</text>
<text x="90.6" y="120">RC7</text>
<text x="98.4" y="116.2">44</text>
<text x="98.4" y="118.7">1</text>
<text x="173.1" y="117.4">D4</text>
<text x="173.2" y="120">D5</text>
<text x="173.2" y="114.9">D3</text>
<text x="179.6" y="118.7">35</text>
<text x="179.6" y="116.2">36</text>
<text x="237.7" y="119.6">C</text>
<text x="44" y="121.2">24</text>
<text x="44.1" y="123.8">31</text>
<text x="50" y="122.5">RA5</text>
<text x="50" y="125">RA6</text>
<text x="90.4" y="125">RD0</text>
<text x="98.4" y="123.8">38</text>
<text x="173.1" y="125">D7</text>
<text x="173.1" y="122.5">D6</text>
<text x="179.6" y="123.8">33</text>
<text x="179.6" y="121.2">34</text>
<text x="44" y="126.3">30</text>
<text x="45.2" y="131.4">8</text>
<text x="50" y="127.6">RA7</text>
<text x="90.4" y="130.1">RD2</text>
<text x="90.6" y="127.6">RD1</text>
<text x="98.4" y="126.3">39</text>
<text x="98.4" y="128.9">40</text>
<text x="98.4" y="131.4">41</text>
<text x="170.9" y="130.1">VDD</text>
<text x="171.8" y="127.6">VSS</text>
<text x="179.6" y="131.4">30</text>
<text x="179.6" y="128.9">31</text>
<text x="179.6" y="126.3">32</text>
<text x="44" y="136.5">10</text>
<text x="45.2" y="133.9">9</text>
<text x="50" y="132.7">RB0</text>
<text x="50" y="135.2">RB1</text>
<text x="50" y="137.7">RB2</text>
<text x="90.4" y="135.2">RD4</text>
<text x="90.5" y="132.7">RD3</text>
<text x="90.5" y="137.7">RD5</text>
<text x="98.4" y="133.9">2</text>
<text x="98.4" y="136.5">3</text>
<text x="171.9" y="135.2">IM2</text>
<text x="172.2" y="132.7">IM1</text>
<text x="173.1" y="137.7">V4</text>
<text x="179.6" y="136.5">28</text>
<text x="179.6" y="133.9">29</text>
<text x="44" y="141.5">14</text>
<text x="44.1" y="139">11</text>
<text x="50" y="140.3">RB3</text>
<text x="50" y="142.8">RB4</text>
<text x="90.4" y="140.3">RD6</text>
<text x="90.4" y="142.8">RD7</text>
<text x="98.4" y="139">4</text>
<text x="98.4" y="141.5">5</text>
<text x="173.1" y="142.8">V2</text>
<text x="173.2" y="140.3">V3</text>
<text x="179.6" y="141.5">26</text>
<text x="179.6" y="139">27</text>
<text x="44" y="146.6">16</text>
<text x="44" y="149.1">17</text>
<text x="44.1" y="144.1">15</text>
<text x="50" y="145.3">RB5</text>
<text x="50" y="147.9">ICSPCLK/RB6</text>
<text x="90.7" y="147.9">RE0</text>
<text x="98.4" y="146.6">25</text>
<text x="98.4" y="149.1">26</text>
<text x="173.1" y="147.9">V0</text>
<text x="173.3" y="145.3">V1</text>
<text x="179.6" y="149.1">23</text>
<text x="179.6" y="146.6">24</text>
<text x="179.6" y="144.1">25</text>
<text x="44" y="154.2">34</text>
<text x="50" y="150.4">ICSPDAT/RB7</text>
<text x="50" y="155.5">NC</text>
<text x="78.8" y="155.5">VPP/MCLR/RE3</text>
<text x="90.7" y="152.9">RE2</text>
<text x="90.8" y="150.4">RE1</text>
<text x="98.4" y="154.2">18</text>
<text x="98.4" y="151.7">27</text>
<text x="169.5" y="150.4">VOUT</text>
<text x="44" y="161.8">12</text>
<text x="44.1" y="159.3">13</text>
<text x="44.1" y="156.8">33</text>
<text x="50" y="160.6">NC</text>
<text x="50" y="158">NC</text>
<text x="90.6" y="160.6">VSS</text>
<text x="98.4" y="159.3">6</text>
<text x="98.4" y="161.8">29</text>
<text x="1.8" y="167.2">D</text>
<text x="50" y="163.1">NC</text>
<text x="90.6" y="163.1">VSS</text>
<text x="148.4" y="166.9">Title</text>
<text x="237.7" y="167.2">D</text>
<text x="148.4" y="174.5">Size</text>
<text x="149.7" y="178.3">A</text>
<text x="161.1" y="174.5">Number</text>
<text x="211.9" y="174.5">Revision</text>
<text x="148.4" y="182.1">Date:</text>
<text x="148.4" y="184.7">File:</text>
<text x="159.8" y="182.1">2/21/2025</text>
<text x="159.8" y="184.7">Schematic_Aarshon.SchDoc</text>
<text x="199.2" y="182.1">Sheet of</text>
<text x="199.2" y="184.7">Drawn By:</text>
<text x="29.3" y="188.5">1</text>
<text x="89.3" y="188.5">2</text>
<text x="149.7" y="188.5">3</text>
<text x="209.8" y="188.5">4</text>
</g>
<g font-size="2.3" fill="#000080">
<text x="192.8" y="17.3">*</text>
<text x="200.4" y="17.3">4X4Membrane3844</text>
<text x="45.7" y="24.9">U?</text>
<text x="76.1" y="29.9">100nF</text>
<text x="152" y="29.7">P2</text>
<text x="84.2" y="33.7">L</text>
<text x="84.2" y="38.3">4.7uH</text>
<text x="109.4" y="40.8">C2</text>
<text x="28.2" y="43.4">C3</text>
<text x="28.2" y="45.9">10uF</text>
<text x="109.4" y="43.4">2x22uF</text>
<text x="45.7" y="50.2">AP63203WU-7</text>
<text x="152" y="55.6">Conn 01x08</text>
<text x="157.3" y="93.3">DS?</text>
<text x="48.2" y="98.4">U?</text>
<text x="205.5" y="128.9">1uF</text>
<text x="206.8" y="136.5">1uF +</text>
<text x="213.1" y="133.9">1uF</text>
<text x="196.6" y="141.5">1uF +</text>
<text x="201.7" y="139">1uF +</text>
<text x="186.5" y="146.6">1uF +</text>
<text x="191.6" y="144.1">1uF +</text>
<text x="157.3" y="154.2">EA_DOGM204W-A</text>
<text x="48.2" y="166.9">PIC18F47Q10-I/PT</text>
<text x="213.1" y="184.7">Aarshon George</text>
</g>
<g font-size="2.3" fill="#800000">
<text x="12.9" y="28.7">Input</text>
<text x="162.4" y="35">NC</text>
<text x="162.4" y="32.5">NC</text>
<text x="121.8" y="36.3">Vout 5V</text>
<text x="162.4" y="40.1">ICSPCLK</text>
<text x="162.4" y="37.5">NC</text>
<text x="162.4" y="47.7">+3.3</text>
<text x="162.4" y="45.2">GND</text>
<text x="162.4" y="42.6">ICSPDAT</text>
<text x="162.4" y="50.2">MCLR/RESET</text>
<text x="22.9" y="60.4">GND</text>
<text x="104.1" y="60.4">GND</text>
<text x="199.9" y="73.6" transform="rotate(-90 199.9 73.6)">NC</text>
<text x="202.5" y="73.6" transform="rotate(-90 202.5 73.6)">RD4</text>
<text x="205" y="73.6" transform="rotate(-90 205 73.6)">RD5</text>
<text x="207.5" y="73.6" transform="rotate(-90 207.5 73.6)">RD6</text>
<text x="210.1" y="73.6" transform="rotate(-90 210.1 73.6)">RD7</text>
<text x="212.6" y="73.6" transform="rotate(-90 212.6 73.6)">RD0</text>
<text x="215.2" y="73.6" transform="rotate(-90 215.2 73.6)">RD1</text>
<text x="217.7" y="73.6" transform="rotate(-90 217.7 73.6)">RD2</text>
<text x="220.2" y="73.6" transform="rotate(-90 220.2 73.6)">RD3</text>
<text x="222.8" y="73.6" transform="rotate(-90 222.8 73.6)">NC</text>
<text x="187.8" y="95.9">MCLR/RESET</text>
<text x="35.5" y="101">VDD</text>
<text x="187.8" y="106">SCL</text>
<text x="187.8" y="103.5">VDD</text>
<text x="106.6" y="111.1">UART_TX</text>
<text x="106.6" y="113.6">UART_RX</text>
<text x="187.8" y="108.6">SDA</text>
<text x="109.1" y="123.8">RD0</text>
<text x="187.8" y="123.8">VDD</text>
<text x="109.1" y="126.3">RD1</text>
<text x="109.1" y="131.4">RD3</text>
<text x="109.1" y="128.9">RD2</text>
<text x="35.5" y="133.9">SCL</text>
<text x="35.5" y="136.5">SDA</text>
<text x="109.1" y="133.9">RD4</text>
<text x="109.1" y="136.5">RD5</text>
<text x="226.3" y="132.7">+3.3</text>
<text x="109.1" y="141.5">RD7</text>
<text x="109.1" y="139">RD6</text>
<text x="30.4" y="149.1">ICSPDAT</text>
<text x="30.4" y="146.6">ICSPCLK</text>
<text x="109.1" y="154.2">MCLR/RESET</text>
</g>
<g font-size="2.3" fill="#00f">
<text x="205" y="126.8" transform="rotate(-90 205 126.8)">+</text>
<text x="186.5" y="149.1">+</text>
</g>
<g font-size="1.9" fill="#800000">
<text x="228.9" y="124.9">GND</text>
<text x="188.3" y="135">GND</text>
<text x="195.9" y="132.5">GND</text>
<text x="223.8" y="137.6">GND</text>
<text x="213.6" y="142.6">GND</text>
<text x="218.7" y="140.1">GND</text>
<text x="203.5" y="147.7">GND</text>
<text x="208.6" y="145.2">GND</text>
</g>
<text font-size="1.4" fill="#000080" x="205.5" y="130.3">865230640005</text>
<text font-size="1.4" fill="#800000" x="200.9" y="150.1">GND</text>
<g font-size="1.1" fill="#000080">
<text x="177.1" y="109.4">PIDS?039</text>
<text x="177.1" y="116.8">PIDS?036</text>
<text x="177.1" y="124.6">PIDS?033</text>
<text x="177.1" y="122.1">PIDS?034</text>
</g>
<g font-size="1.1">
<text x="42.3" y="134.8">PIU?09</text>
<text x="96" y="134.8">PIU?02</text>
<text x="96" y="137.3">PIU?03</text>
<text x="96" y="139.7">PIU?04</text>
<text x="96" y="142.2">PIU?05</text>
</g>
</svg>
